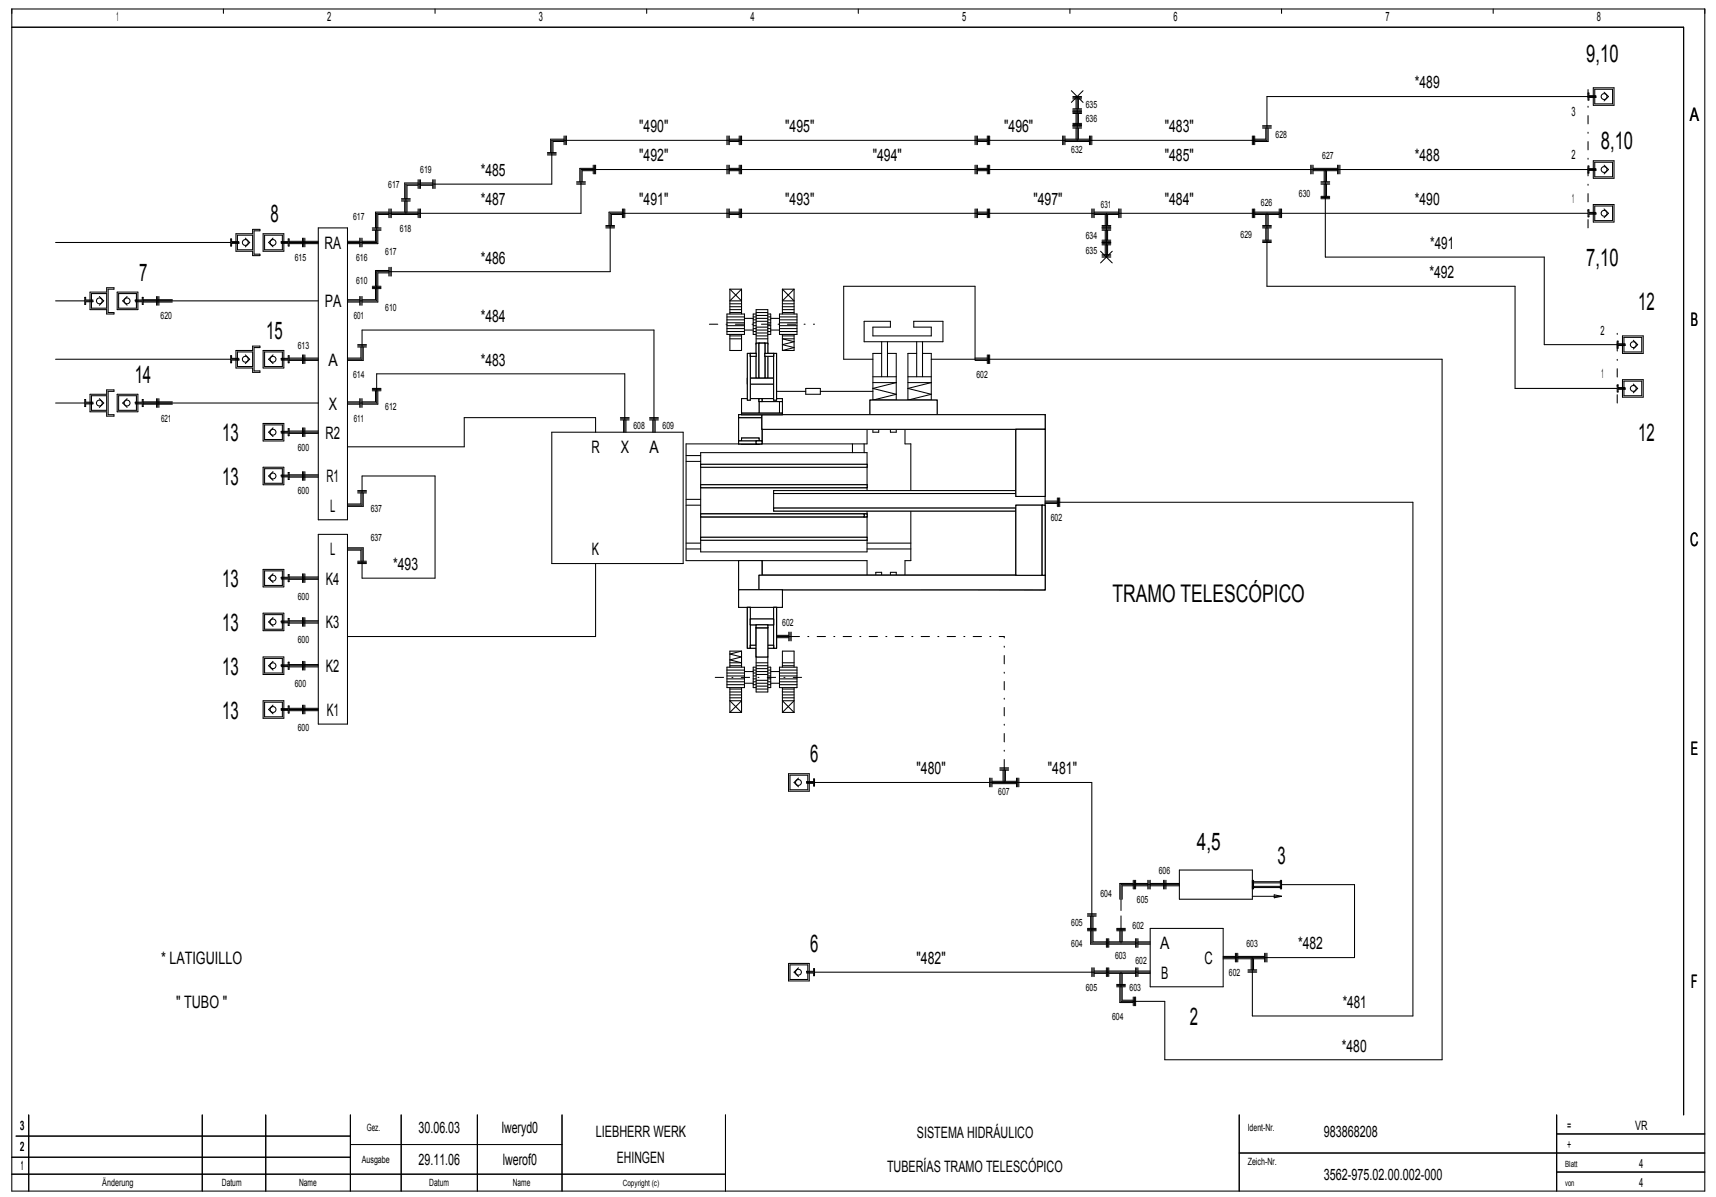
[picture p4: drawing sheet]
<svg xmlns="http://www.w3.org/2000/svg" width="582mm" height="406mm" viewBox="0 0 582 406" stroke-linecap="round" stroke-linejoin="round" font-family="sans-serif">
<g fill="none" stroke="#000" stroke-width=".35">
<path d="M30.5 99.1h5.7v-1.5h2.5v.5h-2v7.9h2v.5h-2.5v-1.5h-5.7zM31 99.6h5.2v4.9h-5.2zM39.7 99.1h7.1v5.9h-7.1zM40.2 99.6h6.1v4.9h-6.1zM247.5 98.1l4 3.9h-4l4-3.9M247.5 98.1h4M247.5 98.1v8.4M251.5 98.1v8.4M265.4 98.1l3.9 3.9h-3.9l3.9-3.9M265.4 98.1h3.9M265.4 98.1v8.4M269.3 98.1v8.4"/>
<path d="M31.5 101.8h-2.5v-.9h-.2v2.3h.2v-.9h2.5v-.3h-2.5M33.7 100.6l1.5 1.4-1.5 1.5M43.1 100.6l-1.5 1.4 1.5 1.5M48.3 102h-2.4v-.2h2.4v-.9h.2v2.3h-.2v-.9h-2.4M246.6 106.5h5.9v6.9h-5.9zM246.6 112.4h5.9M246.6 111.5h5.9M246.6 110.5h5.9M246.6 109.5h5.9M246.6 108.5h5.9M246.6 107.5h5.9M247.5 106h4"/>
<path d="M247.5 105h4M247.5 113.4v5.5h4v-5.5M247.5 113.9h4M247.5 114.9h4M247.5 104h4M247.5 103h4M252.5 111.9h3M252.5 108h3M255.5 112.4h1M255.5 111.5h1M255.5 110.5h1M255.5 109.5h1"/>
<path d="M255.5 108.5h1M255.5 107.5h1M256.5 106h3.9M256.5 106.5h-1v6.9h1M256.5 116.9v-11.9h3.9v11.9M256.5 109h3.9M256.5 111h3.9M256.5 113.9h3.9M256.5 114.9h3.9M256.5 112.9h3.9M256.5 111.9h3.9M256.5 108h3.9"/>
<path d="M256.5 107h3.9M257.4 119.9h-2.9v15.3h7.9v-15.3h-3M260.4 106.5h1v6.9h-1M260.4 112.4h1M260.4 111.5h1M260.4 110.5h1M260.4 109.5h1M260.4 108.5h1M260.4 107.5h1M261.4 111.9h3M261.4 108h3M264.4 106.5h5.9v6.9h-5.9z"/>
<path d="M264.4 112.4h5.9M264.4 111.5h5.9M264.4 110.5h5.9M264.4 109.5h5.9M264.4 108.5h5.9M264.4 107.5h5.9M265.4 106h3.9M265.4 105h3.9M265.4 113.4v5.5M265.4 113.9h3.9M265.4 104h3.9M265.4 103h3.9"/>
<path d="M269.3 113.4v5.5h-3.9M269.3 114.9h-3.9l3.9 1-3.9 1 3.9 1-3.9 1M293.1 109h8.9v2h-5.9v2.9h19.7v-2.9h-5.9v-2h9.9v6.9h-26.7zM299 119.9h-2.9v15.8M299 115.9v11.9M301 119.9h3v15.8h-7.9M301 115.9v11.9M310.9 119.9h-3v15.8M310.9 115.9v11.9M312.9 119.9h2.9v15.8h-7.9M312.9 115.9v11.9M254.5 128.3h7.9"/>
<path d="M256.5 135.7h8.9M257.4 128.3v-11.9h2v11.9M263.4 132.7h9.9M278.2 132.7h17.9M296.1 129.8h7.9l-7.9 1.9 7.9 2-7.9 2M296.1 127.8h7.9M307.9 129.8h7.9l-7.9 1.9 7.9 2-7.9 2M307.9 127.8h7.9M89.2 143.6h7.1v6h-7.1zM89.2 158.5h7.1v5.9h-7.1zM89.7 144.1h6.1v5h-6.1zM89.7 159h6.1v4.9h-6.1z"/>
<path d="M92.6 145.1l-1.5 1.5 1.5 1.5M92.6 160l-1.5 1.4 1.5 1.5M97.8 146.6h-2.4v-.3h2.4v-.9h.3v2.4h-.3v-.9h-2.4M98.1 146.6h9.8M98.1 147h9.8M98.1 146.2h9.8M102.6 145.1v3M102.6 160v2.9M103 145.1v3M103 160v2.9M103.4 145.1v3M103.4 160v2.9"/>
<path d="M232.7 156.5h4.9M232.7 154.5h4.9M250.5 150.6v-9.9h104v59.4l-103.5-.5-.5-9.4M258.4 150.6v-5h86.2v20.8M289.1 150.6v2.9M293.1 150.6v2.9M294.1 145.6v5h-61.4v39.6h61.4v4.9M296.1 145.6v1h1.9v-1M302 145.6v1h2v-1M306.9 145.6v5h2v15.8M97.8 161.4h-2.4v-.2h2.4v-.9h.3v2.3h-.3v-.9h-2.4M98.1 161.4h9.8"/>
<path d="M98.1 161.8h9.8M98.1 161.1h9.8M232.7 171.3h4.9M232.7 169.4h4.9M237.6 164.4h56.5M237.6 175.3h56.5M237.6 174.3h56.5M237.6 165.4h56.5M262.4 167.4v4.9M293.1 174.3v1M294.1 166.4v-12.9h-56.5v33.7h56.5v-4M294.1 173.3v8.9"/>
<path d="M308.9 173.3v16.9h-2v4.9M344.6 173.3v21.8h-86.2v-4.9M232.7 186.2h4.9M232.7 184.2h4.9M294.1 186.2h14.8M294.1 184.2h14.8M297 195.1v-1h2v1M302 195.1v-1h2v1M253.5 206v13.9h9.9v-13.9h-1M256.5 212.9v21.8h3.9v-11.9M246.6 226.3h5.9v6.9h-5.9zM246.6 232.2h5.9"/>
<path d="M246.6 231.2h5.9M246.6 230.3h5.9M246.6 229.3h5.9M246.6 228.3h5.9M246.6 227.3h5.9M247.5 233.2v8.4M247.5 236.7h4M247.5 235.7h4M247.5 234.7h4M247.5 233.7h4M247.5 225.8h4M251.5 220.8h-4v5.5"/>
<path d="M251.5 220.8v5.5M251.5 233.2v8.4M251.5 220.8l-4 1 4 1-4 1 4 1h-4M252.5 231.7h3M252.5 227.8h3M255.5 232.2h1M255.5 231.2h1M255.5 230.3h1M255.5 229.3h1M255.5 228.3h1M255.5 227.3h1M256.5 226.3h-1v6.9h1"/>
<path d="M256.5 233.7h3.9M256.5 232.7h3.9M256.5 231.7h3.9M256.5 230.7h3.9M256.5 228.8h3.9M256.5 227.8h3.9M256.5 226.8h3.9M256.5 225.8h3.9M256.5 224.8h3.9M260.4 226.3h1v6.9h-1M260.4 232.2h1M260.4 231.2h1"/>
<path d="M260.4 230.3h1M260.4 229.3h1M260.4 228.3h1M260.4 227.3h1M261.4 231.7h3M261.4 227.8h3M264.4 226.3h5.9v6.9h-5.9zM264.4 232.2h5.9M264.4 231.2h5.9M264.4 230.3h5.9M264.4 229.3h5.9M264.4 228.3h5.9"/>
<path d="M264.4 227.3h5.9M265.4 226.3v-5.5h3.9v5.5M265.4 233.2v8.4M265.4 236.7h3.9M265.4 235.7h3.9M265.4 234.7h3.9M265.4 233.7h3.9M265.4 225.8h3.9M265.4 224.8h3.9M269.3 233.2v8.4M247.5 241.6h4M247.5 241.6l4-3.9h-4l4 3.9"/>
<path d="M265.4 241.6h3.9M265.4 241.6l3.9-3.9h-3.9l3.9 3.9"/>
<circle cx="33.7" cy="102" r=".99"/>
<circle cx="43.1" cy="102" r=".99"/>
<circle cx="92.6" cy="146.6" r=".99"/>
<circle cx="92.6" cy="161.4" r=".99"/>
</g>
<path d="M293.1 174.3h1v1h-1z" fill-rule="evenodd" fill="#fff" stroke="#000" stroke-width=".35"/>
<path d="M237.6 157.5h56.5v1h-56.5z" fill="none" stroke="#000" stroke-width=".35"/>
<path d="M237.6 157.5h56.5v1h-56.5z" fill-rule="evenodd" fill="#fff" stroke="#000" stroke-width=".35"/>
<path d="M237.6 182.2h56.5v1h-56.5z" fill="none" stroke="#000" stroke-width=".35"/>
<path d="M237.6 182.2h56.5v1h-56.5z" fill-rule="evenodd" fill="#fff" stroke="#000" stroke-width=".35"/>
<path d="M262.4 166.4h82.2v1h-82.2z" fill="none" stroke="#000" stroke-width=".35"/>
<path d="M262.4 166.4h82.2v1h-82.2z" fill-rule="evenodd" fill="#fff" stroke="#000" stroke-width=".35"/>
<path d="M262.4 172.3h82.2v1h-82.2z" fill="none" stroke="#000" stroke-width=".35"/>
<path d="M262.4 172.3h82.2v1h-82.2z" fill-rule="evenodd" fill="#fff" stroke="#000" stroke-width=".35"/>
<path d="M237.6 164.4h56.5v1h-56.5z" fill="none" stroke="#000" stroke-width=".35"/>
<path d="M237.6 164.4h56.5v1h-56.5z" fill-rule="evenodd" fill="#fff" stroke="#000" stroke-width=".35"/>
<path d="M237.6 174.3h55.5v1h-55.5z" fill="none" stroke="#000" stroke-width=".35"/>
<path d="M237.6 174.3h55.5v1h-55.5z" fill-rule="evenodd" fill="#fff" stroke="#000" stroke-width=".35"/>
<path d="M295.1 135.7h22.7v5h-22.7z" fill="none" stroke="#000" stroke-width=".35"/>
<path d="M295.1 135.7h22.7v5h-22.7z" fill-rule="evenodd" fill="#fff" stroke="#000" stroke-width=".35"/>
<path d="M250.5 141.6h7.9v8h-7.9z" fill="none" stroke="#000" stroke-width=".35"/>
<path d="M250.5 141.6h7.9v8h-7.9z" fill-rule="evenodd" fill="#fff" stroke="#000" stroke-width=".35"/>
<path d="M250.5 140.7h7.9v.9h-7.9z" fill="none" stroke="#000" stroke-width=".35"/>
<path d="M250.5 140.7h7.9v.9h-7.9z" fill-rule="evenodd" fill="#fff" stroke="#000" stroke-width=".35"/>
<path d="M251.5 148.6h5.9v2h-5.9z" fill="none" stroke="#000" stroke-width=".35"/>
<path d="M251.5 148.6h5.9v2h-5.9z" fill-rule="evenodd" fill="#fff" stroke="#000" stroke-width=".35"/>
<path d="M250.5 149.6h6.9v1h-6.9z" fill="none" stroke="#000" stroke-width=".35"/>
<path d="M250.5 149.6h6.9v1h-6.9z" fill-rule="evenodd" fill="#fff" stroke="#000" stroke-width=".35"/>
<path d="M256.5 149.6h1.9v1h-1.9z" fill="none" stroke="#000" stroke-width=".35"/>
<path d="M256.5 149.6h1.9v1h-1.9z" fill-rule="evenodd" fill="#fff" stroke="#000" stroke-width=".35"/>
<path d="M258.4 140.7h96.1v4.9h-96.1z" fill="none" stroke="#000" stroke-width=".35"/>
<path d="M258.4 140.7h96.1v4.9h-96.1z" fill-rule="evenodd" fill="#fff" stroke="#000" stroke-width=".35"/>
<path d="M250.5 190.2h7.9v9.9h-7.9z" fill="none" stroke="#000" stroke-width=".35"/>
<path d="M250.5 190.2h7.9v9.9h-7.9z" fill-rule="evenodd" fill="#fff" stroke="#000" stroke-width=".35"/>
<path d="M257.4 195.1h97.1v5h-97.1z" fill="none" stroke="#000" stroke-width=".35"/>
<path d="M257.4 195.1h97.1v5h-97.1z" fill-rule="evenodd" fill="#fff" stroke="#000" stroke-width=".35"/>
<path d="M344.6 145.6h9.9v22.8h-9.9z" fill="none" stroke="#000" stroke-width=".35"/>
<path d="M344.6 145.6h9.9v22.8h-9.9z" fill-rule="evenodd" fill="#fff" stroke="#000" stroke-width=".35"/>
<path d="M344.6 171.3h8.9v23.8h-8.9z" fill="none" stroke="#000" stroke-width=".35"/>
<path d="M344.6 171.3h8.9v23.8h-8.9z" fill-rule="evenodd" fill="#fff" stroke="#000" stroke-width=".35"/>
<path d="M353.5 171.3h1v23.8h-1z" fill="none" stroke="#000" stroke-width=".35"/>
<path d="M353.5 171.3h1v23.8h-1z" fill-rule="evenodd" fill="#fff" stroke="#000" stroke-width=".35"/>
<path d="M264.4 135.7h1v4.5h-1z" fill="none" stroke="#000" stroke-width=".35"/>
<path d="M264.4 135.7h1v4.5h-1z" fill-rule="evenodd" fill="#fff" stroke="#000" stroke-width=".35"/>
<path d="M256.5 135.7h7.9v4.5h-7.9z" fill="none" stroke="#000" stroke-width=".35"/>
<path d="M256.5 135.7h7.9v4.5h-7.9z" fill-rule="evenodd" fill="#fff" stroke="#000" stroke-width=".35"/>
<path d="M251.5 135.2h5.9v5h-5.9z" fill="none" stroke="#000" stroke-width=".35"/>
<path d="M251.5 135.2h5.9v5h-5.9z" fill-rule="evenodd" fill="#fff" stroke="#000" stroke-width=".35"/>
<path d="M258.4 135.2h7v1h-7z" fill="none" stroke="#000" stroke-width=".35"/>
<path d="M258.4 135.2h7v1h-7z" fill-rule="evenodd" fill="#fff" stroke="#000" stroke-width=".35"/>
<path d="M257.4 135.2h1v1h-1z" fill="none" stroke="#000" stroke-width=".35"/>
<path d="M257.4 135.2h1v1h-1z" fill-rule="evenodd" fill="#fff" stroke="#000" stroke-width=".35"/>
<path d="M259.4 116.4h1v11.9h-1z" fill="none" stroke="#000" stroke-width=".35"/>
<path d="M259.4 116.4h1v11.9h-1z" fill-rule="evenodd" fill="#fff" stroke="#000" stroke-width=".35"/>
<path d="M256.5 116.4h.9v11.9h-.9z" fill="none" stroke="#000" stroke-width=".35"/>
<path d="M256.5 116.4h.9v11.9h-.9z" fill-rule="evenodd" fill="#fff" stroke="#000" stroke-width=".35"/>
<path d="M257.4 116.4h2v11.9h-2z" fill="none" stroke="#000" stroke-width=".35"/>
<path d="M257.4 116.4h2v11.9h-2z" fill-rule="evenodd" fill="#fff" stroke="#000" stroke-width=".35"/>
<path d="M253.5 128.3h8.9v2h-8.9z" fill="none" stroke="#000" stroke-width=".35"/>
<path d="M253.5 128.3h8.9v2h-8.9z" fill-rule="evenodd" fill="#fff" stroke="#000" stroke-width=".35"/>
<path d="M251.5 140.2h13.9v.5h-13.9z" fill="none" stroke="#000" stroke-width=".35"/>
<path d="M251.5 140.2h13.9v.5h-13.9z" fill-rule="evenodd" fill="#fff" stroke="#000" stroke-width=".35"/>
<path d="M262.4 119.9h1v15.8h-1zM273.3 131.7h4.9v2h-4.9z" fill="none" stroke="#000" stroke-width=".35"/>
<path d="M262.4 119.9h1v15.8h-1z" fill-rule="evenodd" fill="#fff" stroke="#000" stroke-width=".35"/>
<path d="M253.5 119.9h1v15.8h-1z" fill="none" stroke="#000" stroke-width=".35"/>
<path d="M253.5 119.9h1v15.8h-1z" fill-rule="evenodd" fill="#fff" stroke="#000" stroke-width=".35"/>
<path d="M259.4 119.9h3v1h-3z" fill="none" stroke="#000" stroke-width=".35"/>
<path d="M259.4 119.9h3v1h-3z" fill-rule="evenodd" fill="#fff" stroke="#000" stroke-width=".35"/>
<path d="M254.5 119.9h2v1h-2z" fill="none" stroke="#000" stroke-width=".35"/>
<path d="M254.5 119.9h2v1h-2z" fill-rule="evenodd" fill="#fff" stroke="#000" stroke-width=".35"/>
<path d="M250.5 200.1h14.9v5.9h-14.9z" fill="none" stroke="#000" stroke-width=".35"/>
<path d="M250.5 200.1h14.9v5.9h-14.9z" fill-rule="evenodd" fill="#fff" stroke="#000" stroke-width=".35"/>
<path d="M253.5 206h1v13.9h-1z" fill="none" stroke="#000" stroke-width=".35"/>
<path d="M253.5 206h1v13.9h-1z" fill-rule="evenodd" fill="#fff" stroke="#000" stroke-width=".35"/>
<path d="M262.4 206h1v13.9h-1z" fill="none" stroke="#000" stroke-width=".35"/>
<path d="M262.4 206h1v13.9h-1z" fill-rule="evenodd" fill="#fff" stroke="#000" stroke-width=".35"/>
<path d="M254.5 218.9h7.9v1h-7.9z" fill="none" stroke="#000" stroke-width=".35"/>
<path d="M254.5 218.9h7.9v1h-7.9z" fill-rule="evenodd" fill="#fff" stroke="#000" stroke-width=".35"/>
<path d="M254.5 210h7.9v1.9h-7.9z" fill="none" stroke="#000" stroke-width=".35"/>
<path d="M254.5 210h7.9v1.9h-7.9z" fill-rule="evenodd" fill="#fff" stroke="#000" stroke-width=".35"/>
<path d="M256.5 212.9h3.9v9.9h-3.9z" fill="none" stroke="#000" stroke-width=".35"/>
<path d="M256.5 212.9h3.9v9.9h-3.9z" fill-rule="evenodd" fill="#fff" stroke="#000" stroke-width=".35"/>
<path d="M256.5 211.9h3.9v1h-3.9z" fill="none" stroke="#000" stroke-width=".35"/>
<path d="M256.5 211.9h3.9v1h-3.9z" fill-rule="evenodd" fill="#fff" stroke="#000" stroke-width=".35"/>
<g fill="none" stroke="#000" stroke-width=".35">
<path d="M4 9.2h567v369M4 3h574.2v401h-574.2zM75.8 3v1.5M147.6 3v1.5M219.3 3v1.5M291.1 3v1.5M362.9 3v1.5M434.6 3v1.5M506.4 3v1.5M363.4 30.8l3.9 3.9M363.9 32.7h2.9M363.9 37.7h2.9"/>
<path d="M363.9 37.3h2.9M363.9 36.9h2.9M363.9 33.5h2.9M363.9 33.1h2.9M363.9 38.5h2.9M363.9 38.1h2.9M365 33.5v3.4M365 38.5v3.4M365.4 32.7v14.9M365.7 33.5v3.4M365.7 38.5v3.4M367.3 30.8l-3.9 3.9"/>
<path d="M538.6 32.7h-108.9v14.9h-242.6v14.8h-49.4v9.9M540.4 29.8h7v5.9h-7zM540.9 30.3h6v4.9h-6zM541.3 32.5h-2.4v-.9h-.3v2.3h.3v-.9h2.4v-.3h-2.4M544 31.3l1.5 1.4-1.5 1.5M185.7 52.5h2.9M185.7 52.2h2.9M185.7 51.8h2.9M191.3 48h-3.8v3.8M191.3 47.2h-4.5v4.6M191.3 46.1v3M191.7 46.1v3"/>
<path d="M192.1 46.1v3M201.2 57.9h-3.8v3.8M201.2 57.1h-4.5v4.6M201.2 56v3M201.6 56v3M202 56v3M246.6 46.1v3M246.6 56v3M246.9 46.1v3M246.9 56v3M247.3 57.9h3.4M247.3 57.1h3.4"/>
<path d="M247.3 48h3.4M247.3 47.2h3.4M247.3 46.1v3M247.3 56v3M250.7 46.1v3M250.7 56v3M251.1 46.1v3M251.1 56v3M251.5 46.1v3M251.5 56v3M330.7 46.1v3M330.7 56v3"/>
<path d="M331.1 46.1v3M331.1 56v3M331.5 57.9h3.4M331.5 57.1h3.4M331.5 48h3.4M331.5 47.2h3.4M331.5 46.1v3M331.5 56v3M334.9 46.1v3M334.9 56v3M335.3 46.1v3M335.3 56v3"/>
<path d="M335.6 46.1v3M335.6 56v3M360.4 46.1v3M360.8 46.1v3M361.2 48h8.3M361.2 47.2h8.3M361.2 46.1v3M363.9 42.6h2.9M363.9 43h2.9M363.9 43.4h2.9M363.9 42.3h2.9M363.9 41.9h2.9"/>
<path d="M365 43.4v3.8M365.7 43.4v3.8M369.5 46.1v3M369.9 46.1v3M370.3 46.1v3M424.7 46.1v3M425.1 46.1v3M425.5 46.1v3M428.2 42.6h3M428.2 43h3M428.2 43.4h3M429.3 43.4v3.8h-3.8"/>
<path d="M430.1 43.4v4.6h-4.6M444.5 56v3M444.9 56v3M445.3 56v3M445.3 57.9h8.4M445.3 57.1h8.4M449.1 57.9v3.8M449.5 57.5v29.7h74.3v29.7h24.7M449.9 57.9v3.8M453.7 56v3M454.1 56v3M454.4 56v3"/>
<path d="M538.6 57.5h-341.6v14.8h-69.2v9.9h-10M540.4 54.5h7v6h-7zM540.9 55h6v5h-6zM541.3 57.2h-2.4v-.9h-.3v2.4h.3v-.9h2.4v-.3h-2.4M544 56l1.5 1.5-1.5 1.5M80 79.3h5.7v-1.5h2.4v.5h-1.9v7.9h1.9v.5h-2.4v-1.5h-5.7zM80.5 79.8h5.2v4.9h-5.2zM89.2 79.3h7.1v5.9h-7.1zM89.7 79.8h6.1v4.9h-6.1zM107.9 77.3h9.9v99h-9.9zM126.3 78.1h2.9M126.3 77.7h2.9"/>
<path d="M126.3 77.3h2.9M127.4 78.1v3.8h-4.6M128.1 78.1v4.5h-5.3M131.9 72.7h-3.8v4.6M131.9 72h-4.5v5.3M131.9 70.9v2.9M132.3 70.9v2.9M132.7 70.9v2.9M132.7 72h9.1M132.7 72.7h9.1M136.2 68.2h2.9M136.2 67.8h2.9"/>
<path d="M136.2 67.4h2.9M137.3 68.2v3.8M138 68.2v3.8M141.8 62.1h-4.5v5.3M141.8 62.8h-3.8v4.6M141.8 61v2.9M141.8 70.9v2.9M142.2 61v2.9M142.2 70.9v2.9M142.6 61v2.9M142.6 70.9v2.9M142.6 62.1h4.2"/>
<path d="M142.6 62.8h4.2M146.8 61v2.9M147.2 61v2.9M147.6 61v2.9M195.6 62.1h2.9M195.6 62.4h2.9M195.6 61.7h2.9M205.5 77.3h2.9M205.5 76.9h2.9M205.5 76.5h2.9M211.1 72h-4.5v4.5M211.1 72.7h-3.8v3.8"/>
<path d="M211.1 70.9v2.9M211.5 70.9v2.9M211.9 70.9v2.9M246.6 70.9v2.9M246.9 70.9v2.9M247.3 72h3.4M247.3 72.7h3.4M247.3 70.9v2.9M250.7 70.9v2.9M251.1 70.9v2.9M251.5 70.9v2.9M330.7 70.9v2.9"/>
<path d="M331.1 70.9v2.9M331.5 72h3.4M331.5 72.7h3.4M331.5 70.9v2.9M334.9 70.9v2.9M335.3 70.9v2.9M335.6 70.9v2.9M370.3 70.9v2.9M370.7 70.9v2.9M371.1 72h8.3M371.1 72.7h8.3M371.1 70.9v2.9"/>
<path d="M373.8 78.1h2.9M373.8 77.7h2.9M373.8 77.3h2.9M373.8 76.9h2.9M373.8 76.5h2.9M374.9 72.7v3.8M374.9 78.1v3.4M375.3 72.3v14.9M375.6 72.7v3.8M375.6 78.1v3.4M379.4 70.9v2.9M379.8 70.9v2.9"/>
<path d="M380.2 70.9v2.9M424.7 70.9v2.9M425.1 70.9v2.9M425.5 72h8.4M425.5 72.7h8.4M425.5 70.9v2.9M428.2 77.3h3M428.2 76.9h3M428.2 76.5h3M429.3 72.7v3.8M429.3 77.3v4.2M429.7 72.3v24.8h84.1v34.6h34.7"/>
<path d="M430.1 72.7v3.8M430.1 77.3v4.2M433.9 70.9v2.9M434.3 70.9v2.9M434.6 70.9v2.9M448 67.4h3M448 62.1h3M448 62.4h3M448 61.7h3M448 66.6h3M448 67h3M449.1 62.4v4.2"/>
<path d="M449.9 62.4v4.2M538.6 72.3h-331.7v19.8h-79.1v9.9h-10M540.4 69.4h7v5.9h-7zM540.9 69.9h6v4.9h-6zM541.3 72.1h-2.4v-.9h-.3v2.3h.3v-.9h2.4v-.3h-2.4M544 70.9l1.5 1.4-1.5 1.5M18.9 82.2h59.3M81 82h-2.5v-.9h-.3v2.3h.3v-.9h2.5v-.3h-2.5M83.2 80.8l1.5 1.4-1.5 1.5M92.6 80.8l-1.5 1.4 1.5 1.5M97.8 82.2h-2.4v-.2h2.4v-.9h.3v2.3h-.3v-.9h-2.4M98.1 82.6h9.8"/>
<path d="M98.1 82.2h9.8M98.1 81.9h9.8M102.6 80.8v2.9M103 80.8v2.9M103.4 80.8v2.9M117.8 82.6h4.2M117.8 81.9h4.2M122 80.8v2.9M122.4 80.8v2.9M122.8 80.8v2.9M126.3 97.9h2.9M126.3 97.5h2.9"/>
<path d="M126.3 97.1h2.9M127.4 97.9v3.8h-4.6M128.1 97.9v4.5h-5.3M131.9 92.5h-3.8v4.6M131.9 91.8h-4.5v5.3M131.9 90.7v2.9M132.3 90.7v2.9M132.7 90.7v2.9M373.3 85.2l3.9 4M373.8 82.6h2.9M373.8 82.2h2.9M373.8 81.9h2.9"/>
<path d="M373.8 81.5h2.9M373.8 83h2.9M373.8 86.4h2.9M373.8 86.8h2.9M373.8 87.2h2.9M374.9 83v3.4M375.6 83v3.4M377.2 85.2l-3.9 4M428.2 82.2h3M428.2 81.9h3M428.2 81.5h3M18.9 102h9.9"/>
<path d="M48.5 101.7h9.9M48.5 102h59.4M48.5 102.4h9.9M53.1 100.6v2.9M53.5 100.6v2.9M53.9 100.6v2.9M80 118.9h5.7v-1.5h2.4v.5h-1.9v7.9h1.9v.5h-2.4v-1.5h-5.7zM80.5 119.4h5.2v4.9h-5.2zM89.2 118.9h7.1v5.9h-7.1zM89.7 119.4h6.1v4.9h-6.1zM117.8 101.7h4.2M117.8 102.4h4.2"/>
<path d="M121.3 117.7h3M121.3 117.3h3M121.3 116.9h3M122 100.6v2.9M122.4 100.6v2.9M122.4 117.7v3.8h-4.6M122.8 100.6v2.9M123.2 117.7v4.5h-5.4M550.3 113.9h7v6h-7zM550.8 114.4h6v5h-6zM551.2 116.6h-2.4v-.9h-.3v2.4h.3v-.9h2.4v-.3h-2.4M553.9 115.4l1.5 1.5-1.5 1.5"/>
<path d="M18.9 136.7h9.9M18.9 121.8h59.3M30.5 133.7h5.7v-1.5h2.5v.5h-2v8h2v.5h-2.5v-1.5h-5.7zM31 134.2h5.2v5h-5.2zM31.5 136.4h-2.5v-.9h-.2v2.4h.2v-.9h2.5v-.3h-2.5M33.7 135.2l1.5 1.5-1.5 1.5M39.7 133.7h7.1v6h-7.1zM40.2 134.2h6.1v5h-6.1zM43.1 135.2l-1.5 1.5 1.5 1.5M48.3 136.7h-2.4v-.3h2.4v-.9h.2v2.4h-.2v-.9h-2.4M48.5 136.7h59.4M48.5 136.3h9.9"/>
<path d="M48.5 137.1h9.9M53.1 135.2v3M53.5 135.2v3M53.9 135.2v3M81 121.6h-2.5v-.9h-.3v2.3h.3v-.9h2.5v-.3h-2.5M83.2 120.4l1.5 1.4-1.5 1.5M92.6 120.4l-1.5 1.4 1.5 1.5M97.8 121.8h-2.4v-.2h2.4v-.9h.3v2.3h-.3v-.9h-2.4M98.1 122.2h9.8M98.1 121.8h9.8M98.1 121.5h9.8M102.6 120.4v2.9"/>
<path d="M103 120.4v2.9M103.4 120.4v2.9M117.8 136.7h10v-9.9h84.1v19.8M117.8 121.8h5v-9.9h99v34.7M117.8 136.3h4.2M117.8 137.1h4.2M122 135.2v3M122.4 135.2v3M122.8 135.2v3M126.3 132.5h2.9M126.3 132.1h2.9M126.3 131.7h2.9"/>
<path d="M127.4 132.5v3.8h-4.6M128.1 132.5v4.6h-5.3M296.1 121.8h-9.9v-24.7h44.5v24.7M315.8 121.8h173.3v237.6h-94v-19.8h-14.9v-9.9M330.7 122.2h4.2M330.7 121.5h4.2M334.9 120.4v2.9M335.3 120.4v2.9M335.6 120.4v2.9M550.3 128.8h7v5.9h-7zM550.8 129.3h6v4.9h-6zM551.2 131.5h-2.4v-.9h-.3v2.3h.3v-.9h2.4v-.3h-2.4"/>
<path d="M553.9 130.3l1.5 1.4-1.5 1.5M187.1 146.6h44.6v44.5h-44.6zM202 146.6v-5h-44.5v9.9h-39.7M210.4 142.4h3M210.4 142h3M210.4 141.6h3M211.5 142.4v4.2M212.3 142.4v4.2M220.3 142.4h3M220.3 142h3M220.3 141.6h3M221.4 142.4v4.2"/>
<path d="M222.2 142.4v4.2M117.8 171.3h5v-9.9h24.8v34.7h-24.8v-9.9h-5M121.3 167.2h3M121.3 166.8h3M121.3 166.4h3M122.4 167.2v3.8h-4.6M123.2 167.2v4.5h-5.4M354.5 170h4.1M354.5 170.4h124.7v174.2h-54.5v-19.8M354.5 170.8h4.1M358.6 168.9v2.9M359 168.9v2.9"/>
<path d="M359.4 168.9v2.9M89.2 193.1h7.1v6h-7.1zM89.7 193.6h6.1v5h-6.1zM92.6 194.6l-1.5 1.5 1.5 1.5M97.8 196.1h-2.4v-.3h2.4v-.9h.3v2.4h-.3v-.9h-2.4M98.1 196.1h9.8M98.1 196.5h9.8M98.1 195.7h9.8M102.6 194.6v3M103 194.6v3M103.4 194.6v3M107.9 181.2h9.9v64.4h-9.9z"/>
<path d="M117.8 186.6h4.6v3.8M117.8 185.8h5.4v4.6M121.3 190.4h3M121.3 190.8h3M121.3 191.1h3M202 191.1v24.8h-84.2M89.2 208h7.1v5.9h-7.1zM89.7 208.5h6.1v4.9h-6.1zM92.6 209.5l-1.5 1.5 1.5 1.4M97.8 211h-2.4v-.3h2.4v-.9h.3v2.3h-.3v-.9h-2.4M98.1 211h9.8M98.1 211.3h9.8"/>
<path d="M98.1 210.6h9.8M102.6 209.5v2.9M103 209.5v2.9M103.4 209.5v2.9M263.4 215.5h4.1M263.4 215.9h4.9M263.4 216.3h4.1M267.5 214.4v3M267.9 214.4v3M268.3 214.4v3M89.2 222.8h7.1v6h-7.1zM89.2 237.7h7.1v5.9h-7.1z"/>
<path d="M89.7 223.3h6.1v5h-6.1zM89.7 238.2h6.1v4.9h-6.1zM92.6 224.3l-1.5 1.5 1.5 1.5M92.6 239.2l-1.5 1.4 1.5 1.5M97.8 225.8h-2.4v-.3h2.4v-.9h.3v2.4h-.3v-.9h-2.4M98.1 225.8h9.8M98.1 226.2h9.8M98.1 225.4h9.8M102.6 224.3v3M102.6 239.2v2.9M103 224.3v3M103 239.2v2.9"/>
<path d="M103.4 224.3v3M103.4 239.2v2.9M97.8 240.6h-2.4v-.2h2.4v-.9h.3v2.3h-.3v-.9h-2.4M98.1 240.6h9.8M98.1 241h9.8M98.1 240.3h9.8M267.4 262.4h7.1v6h-7.1zM267.9 262.9h6.1v5h-6.1zM270.8 263.9l-1.5 1.5 1.5 1.5M276 265.4h-2.4v-.3h2.4v-.9h.3v2.4h-.3v-.9h-2.4M276.3 265.4h94v54.4h19.8M335.6 263.9v3"/>
<path d="M336 263.9v3M336.4 263.9v3M336.4 265h8.4M336.4 265.8h8.4M339.1 260.4h3M339.1 260.8h3M339.1 261.2h3M340.2 261.2v3.8M340.6 260.4v5M341 261.2v3.8M344.8 263.9v3M345.2 263.9v3"/>
<path d="M345.5 263.9v3M384.4 299.7h-4.6v5.3M384.4 298.6v2.9M384.8 298.6v2.9M385.2 298.6v2.9M385.2 299.7h4.1M389.3 298.6v2.9M389.7 298.6v2.9M390.1 298.6v2.9M390.1 299.7h9.9M394.7 298.6v2.9M395.1 298.6v2.9"/>
<path d="M395.4 298.6v2.9M400 295.1h24.7v9.9h-24.7zM424.7 299.5h9.9M424.7 299.1h9.9M425.1 298.6v2.9M434.3 298.6v2.9M434.6 298.6v2.9M368.8 314.9h3M368.8 315.7h3M368.8 315.3h3M368.8 310.7h3M368.8 310.3h3"/>
<path d="M368.8 309.9h3M369.9 315.7v4.5h5.4M369.9 310.7v4.2M370.7 315.7v3.8h4.6M370.7 310.7v4.2M375.3 318.4v2.9M375.6 318.4v2.9M376 319.5h9.2M376 318.4v2.9M378.7 314.9h3M378.7 315.7h3M378.7 315.3h3"/>
<path d="M379.8 315.7v3.8M380.2 314.9v4.9M380.6 315.7v3.8M384.4 300.4h-3.8v4.6M385.2 318.4v2.9M385.2 300.4h4.1M385.5 318.4v2.9M385.9 319.5h4.2M385.9 318.4v2.9M390.1 314.9h24.8v19.8h-24.8zM390.1 300.4h9.9M400 300h-19.8v5"/>
<path d="M424.7 304h9.9M424.7 301h9.9M424.7 300.6h9.9M432.2 303.5l2.4 .5-2.4 .5zM434.6 300h24.8v24.8h-44.5M267.4 326.8h7.1v5.9h-7.1zM267.9 327.3h6.1v4.9h-6.1zM270.8 328.3l-1.5 1.4 1.5 1.5M276 329.7h-2.4v-.2h2.4v-.9h.3v2.3h-.3v-.9h-2.4M276.3 329.7h113.8M370.3 328.3v2.9M370.7 328.3v2.9"/>
<path d="M371.1 330.1h4.2M371.1 329.4h4.2M371.1 328.3v2.9M375.3 328.3v2.9M375.6 328.3v2.9M376 320.2h9.2M376 330.1h9.2M376 329.4h9.2M376 328.3v2.9M378.7 334.7h3M378.7 333.9h3M378.7 334.3h3"/>
<path d="M379.8 330.1v3.8M379.8 334.7v5.3h4.6M380.6 330.1v3.8M380.6 334.7v4.6h3.8M384.4 338.2v2.9M384.8 338.2v2.9M385.2 328.3v2.9M385.2 338.2v2.9M385.5 328.3v2.9M385.9 320.2h4.2M385.9 328.3v2.9M385.9 330.1h4.2"/>
<path d="M385.9 329.4h4.2M414.9 324.4h4.1M414.9 325.2h4.1M419 323.3v3M419.4 323.3v3M419.8 324.4h9.1M419.8 325.2h9.1M419.8 323.3v3M423.3 329.7h2.9M423.3 329.4h2.9M423.3 329h2.9M424.4 325.2v3.8"/>
<path d="M425.1 325.2v3.8M428.9 323.3v3M429.3 323.3v3M429.7 323.3v3M9.7 378.2v25.8M68.6 378.2v25.8M90.1 378.2v25.8M118.8 378.2v25.8M136.1 378.2v25.8M161.9 378.2v25.8M190.6 378.2v25.8M246.1 378.2v25.8"/>
<path d="M420.3 378.2v25.8M528 378.2v25.8M4 398.3h242.1M4 392.5h114.8M5.4 385.3h113.4M118.8 388.2h71.8M420.3 391.1h157.9M528 397.5h50.2M528 384.6h50.2"/>
<circle cx="544" cy="32.7" r=".99"/>
<circle cx="544" cy="57.5" r=".99"/>
<circle cx="544" cy="72.3" r=".99"/>
<circle cx="83.2" cy="82.2" r=".99"/>
<circle cx="92.6" cy="82.2" r=".99"/>
<circle cx="553.9" cy="116.9" r=".99"/>
<circle cx="33.7" cy="136.7" r=".99"/>
<circle cx="43.1" cy="136.7" r=".99"/>
<circle cx="83.2" cy="121.8" r=".99"/>
<circle cx="92.6" cy="121.8" r=".99"/>
<circle cx="553.9" cy="131.7" r=".99"/>
<circle cx="92.6" cy="196.1" r=".99"/>
<circle cx="92.6" cy="210.9" r=".99"/>
<circle cx="92.6" cy="225.8" r=".99"/>
<circle cx="92.6" cy="240.6" r=".99"/>
<circle cx="270.8" cy="265.4" r=".99"/>
<circle cx="270.8" cy="329.7" r=".99"/>
</g>
<path d="M538.6 77.3v-49.5M240.6 110h35.7M548.5 136.7v-24.8M268.3 215.9h72.3M242.6 229.8h31.7M340.6 260.4v-44.5" fill="none" stroke="#000" stroke-width=".35" stroke-dasharray="2.8 2.8 .4 2.8"/>
<path d="M380.2 314.9v-9.9" fill="none" stroke="#000" stroke-width=".35" stroke-dasharray="4.2 1.8"/>
<g font-size="8.2">
<text x="538" y="21">9,10</text>
<text x="543" y="50.7">8,10</text>
<text x="91.7" y="75.4">8</text>
<text x="47.2" y="95.2">7</text>
<text x="538" y="90.3">7,10</text>
<text x="555.6" y="105.1">12</text>
<text x="90.2" y="115">15</text>
<text x="45.7" y="129.9">14</text>
<text x="75.4" y="149.7">13</text>
<text x="555.6" y="149.7">12</text>
<text x="75.4" y="164.5">13</text>
<text x="75.4" y="199.2">13</text>
<text x="377.3" y="204.1">TRAMO TELESCÓPICO</text>
<text x="75.4" y="214">13</text>
<text x="75.4" y="228.9">13</text>
<text x="75.4" y="243.7">13</text>
<text x="274.8" y="258.6">6</text>
<text x="405.9" y="288.3">4,5</text>
<text x="433.3" y="293.2">3</text>
<text x="274.8" y="322.9">6</text>
<text x="403.5" y="347.7">2</text>
</g>
<g font-size="6.3">
<text x="573.1" y="40.9">A</text>
<text x="573.4" y="110.5">B</text>
<text x="573.3" y="185.2">C</text>
<text x="573.4" y="256.2">E</text>
<text x="573.6" y="335.2">F</text>
</g>
<g font-size="5.8">
<text x="479.9" y="30">*489</text>
<text x="216.8" y="44.8">&quot;490&quot;</text>
<text x="266.3" y="44.8">&quot;495&quot;</text>
<text x="340.6" y="44.8">&quot;496&quot;</text>
<text x="395" y="44.8">&quot;483&quot;</text>
<text x="163.1" y="59.7">*485</text>
<text x="216.8" y="54.7">&quot;492&quot;</text>
<text x="296" y="54.7">&quot;494&quot;</text>
<text x="395" y="54.7">&quot;485&quot;</text>
<text x="479.9" y="54.7">*488</text>
<text x="163.1" y="69.6">*487</text>
<text x="216.8" y="69.6">&quot;491&quot;</text>
<text x="266.3" y="69.6">&quot;493&quot;</text>
<text x="350.5" y="69.6">&quot;497&quot;</text>
<text x="395" y="69.6">&quot;484&quot;</text>
<text x="479.9" y="69.6">*490</text>
<text x="110" y="84.4">RA</text>
<text x="163.1" y="89.4">*486</text>
<text x="485.1" y="84.4">*491</text>
<text x="484.8" y="94.3">*492</text>
<text x="110.1" y="104.2">PA</text>
<text x="163.1" y="109.2">*484</text>
<text x="111.4" y="124">A</text>
<text x="163.1" y="124">*483</text>
<text x="111.5" y="138.9">X</text>
<text x="110.4" y="148.8">R2</text>
<text x="200.7" y="153.7">R</text>
<text x="210.5" y="153.7">X</text>
<text x="220.3" y="153.7">A</text>
<text x="110.7" y="163.6">R1</text>
<text x="111.9" y="173.5">L</text>
<text x="111.9" y="188.4">L</text>
<text x="200.7" y="188.4">K</text>
<text x="133.4" y="193.3">*493</text>
<text x="110.5" y="198.3">K4</text>
<text x="110.5" y="213.1">K3</text>
<text x="110.5" y="228">K2</text>
<text x="110.8" y="242.8">K1</text>
<text x="310.9" y="262.6">&quot;480&quot;</text>
<text x="355.4" y="262.6">&quot;481&quot;</text>
<text x="393.5" y="322">A</text>
<text x="440.3" y="322">*482</text>
<text x="54.6" y="327">* LATIGUILLO</text>
<text x="310.9" y="327">&quot;482&quot;</text>
<text x="408.6" y="327">C</text>
<text x="393.9" y="331.9">B</text>
<text x="59.8" y="341.8">&quot; TUBO &quot;</text>
<text x="455.4" y="341.8">*481</text>
<text x="455.1" y="356.7">*480</text>
</g>
<g font-size="5.3">
<text x="142" y="384.4">30.06.03</text>
<text x="170.2" y="384.4">lweryd0</text>
<text x="202" y="385.8">LIEBHERR WERK</text>
<text x="311" y="386.1">SISTEMA HIDRÁULICO</text>
<text x="449" y="385.8">983868208</text>
<text x="142" y="395.1">29.11.06</text>
<text x="170.5" y="395.1">lwerof0</text>
<text x="209.2" y="394.4">EHINGEN</text>
<text x="300.8" y="397.6">TUBERÍAS TRAMO TELESCÓPICO</text>
<text x="449" y="400.2">3562­975.02.00.002­000</text>
</g>
<g font-size="4.4">
<text x="39.5" y="7.1">1</text>
<text x="111" y="7.1">2</text>
<text x="182.8" y="7.1">3</text>
<text x="254.5" y="7.1">4</text>
<text x="326.3" y="7.1">5</text>
<text x="398.1" y="7.1">6</text>
<text x="469.9" y="7.1">7</text>
<text x="541.6" y="7.1">8</text>
<text x="533" y="39.2">3</text>
<text x="532.9" y="54.1">2</text>
<text x="533.3" y="68.9">1</text>
<text x="542.8" y="113.5">2</text>
<text x="543.2" y="128.3">1</text>
<text x="6.9" y="383.3">3</text>
<text x="531.6" y="383.3">=</text>
<text x="554.5" y="383.3">VR</text>
<text x="531.6" y="389.8">+</text>
<text x="6.8" y="390.5">2</text>
<text x="7.2" y="397">1</text>
<text x="555.9" y="396.3">4</text>
<text x="555.9" y="402.7">4</text>
</g>
<g font-size="3.4">
<text x="368.3" y="36.5">635</text>
<text x="368.3" y="41.5">636</text>
<text x="432.6" y="46.9">628</text>
<text x="363.3" y="51.9">632</text>
<text x="448.5" y="53.9">627</text>
<text x="142.6" y="58.8">619</text>
<text x="131.7" y="63.8">617</text>
<text x="373.4" y="70.7">631</text>
<text x="427.7" y="69.7">626</text>
<text x="440.5" y="66.7">630</text>
<text x="119.8" y="74.7">617</text>
<text x="135.6" y="78.6">618</text>
<text x="368.3" y="81.1">634</text>
<text x="420.7" y="80.6">629</text>
<text x="100" y="88.5">615</text>
<text x="120.8" y="88.5">616</text>
<text x="130.7" y="86.5">617</text>
<text x="368.3" y="86">635</text>
<text x="120.8" y="96.4">610</text>
<text x="130.7" y="105.3">610</text>
<text x="54.4" y="108.3">620</text>
<text x="120" y="108.3">601</text>
<text x="101" y="118.2">613</text>
<text x="119.8" y="128.1">614</text>
<text x="331.2" y="128.1">602</text>
<text x="54.6" y="143">621</text>
<text x="120" y="143">611</text>
<text x="130.7" y="139">612</text>
<text x="214.8" y="145.4">608</text>
<text x="224.7" y="145.4">609</text>
<text x="101" y="152.9">600</text>
<text x="101" y="167.7">600</text>
<text x="125.7" y="173.7">637</text>
<text x="356.4" y="176.6">602</text>
<text x="125.7" y="183.6">637</text>
<text x="101" y="203.4">600</text>
<text x="265.3" y="212.3">602</text>
<text x="101" y="218.2">600</text>
<text x="100" y="233.1">600</text>
<text x="101" y="247.9">600</text>
<text x="338.6" y="269.7">607</text>
<text x="393" y="296.4">606</text>
<text x="373.2" y="304.3">604</text>
<text x="385.6" y="306.3">605</text>
<text x="363.3" y="314.2">605</text>
<text x="384.1" y="315.2">602</text>
<text x="363.3" y="321.2">604</text>
<text x="422.7" y="321.2">603</text>
<text x="378.2" y="325.1">603</text>
<text x="385.1" y="327.1">602</text>
<text x="416.8" y="331.1">602</text>
<text x="368.3" y="336">605</text>
<text x="383.1" y="336">603</text>
<text x="377.2" y="345.9">604</text>
<text x="124.4" y="383.7">Gez.</text>
<text x="423.2" y="383.7">Ident­Nr.</text>
<text x="122.7" y="394.5">Ausgabe</text>
<text x="423.2" y="395.2">Zeich­Nr.</text>
<text x="34.7" y="402.4">Änderung</text>
<text x="75.2" y="402.4">Datum</text>
<text x="101.4" y="402.4">Name</text>
<text x="145.6" y="402.4">Datum</text>
<text x="173.9" y="402.4">Name</text>
</g>
<g font-size="2.9">
<text x="530.8" y="395.8">Blatt</text>
<text x="211.2" y="402.3">Copyright (c)</text>
<text x="530.8" y="402.3">von</text>
</g>
</svg>
